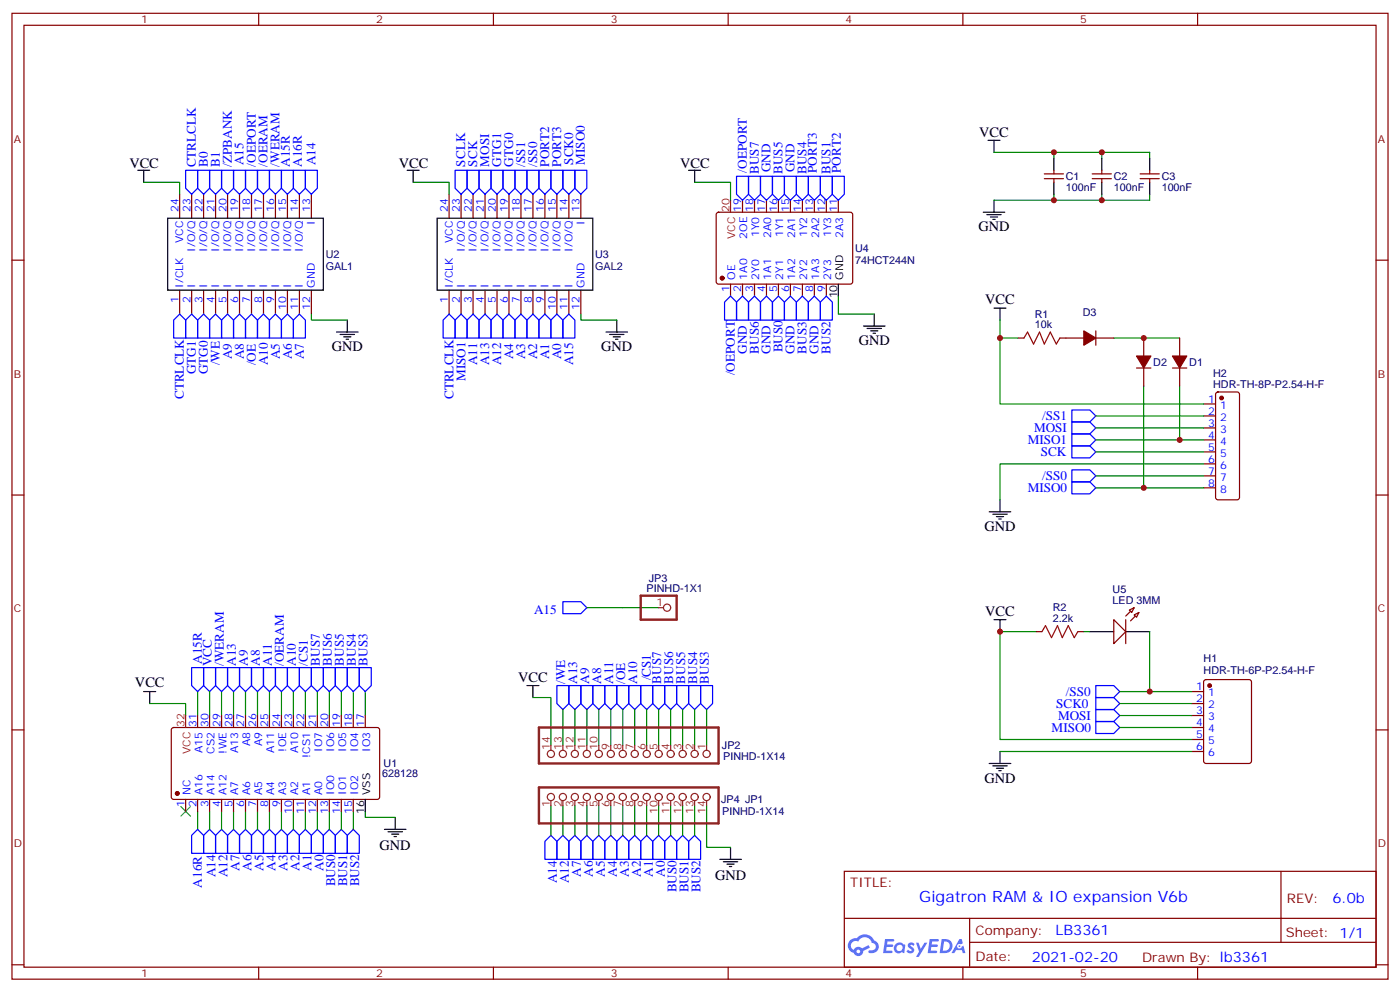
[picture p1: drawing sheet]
<svg xmlns="http://www.w3.org/2000/svg" width="412mm" height="292mm" viewBox="0 0 412 292" stroke-linecap="round" stroke-linejoin="round" font-family="sans-serif">
<g fill="none" stroke="#870000" stroke-width=".35">
<path d="M3.5 3.9h405.4v284.4h-405.4zM7.1 7.4h398.2v277.3h-398.2zM76.2 3.9v3.5M145.3 3.9v3.5M214.5 3.9v3.5M283.6 3.9v3.5M352.8 3.9v3.5M3.5 76.6h3.6M405.3 76.6h3.6M3.5 145.7h3.6M405.3 145.7h3.6M3.5 214.9h3.6"/>
<path d="M405.3 214.9h3.6M248.7 256.5h156.6v28.2h-156.6zM377.3 256.5v20.9M248.7 270.4h156.5M285.6 277.4h119.6M285.6 270.4v14.1M3.5 284h3.6M76.2 284.7v3.6M145.3 284.7v3.6M214.5 284.7v3.6M283.6 284.7v3.6M352.8 284.7v3.6"/>
<path d="M405.3 284h3.6"/>
</g>
<g fill="#5487ff">
<path d="M267.7 277.7a1.22 1.22 0 0 1 1.7 .2l-.4 .6a.47 .47 0 0 0-.3-.4 .47 .47 0 0 0-.5 .2l.1 .2a1.14 1.14 0 0 1 .8 1.8 1.14 1.14 0 0 1-1.9 0l-.2-.2 .5-.6 .7 .5a.29 .29 0 0 0 .3-.3 .29 .29 0 0 0-.2-.3 1.04 1.04 0 0 1-.6-1.7z"/>
<path d="M260.7 276.4h2.4l.3 .2-.2 .5-1.8 .1-.1 .8h1.5l.3 .4-.3 .4h-1.6l-.2 1.1h1.7l.2 .3-.2 .3-2.6 .1z"/>
<path d="M273.8 276.4h2.4l.3 .2-.1 .5-1.8 .1-.2 .8h1.6l.3 .4-.4 .4h-1.6l-.1 1.1h1.7l.2 .3-.2 .3-2.6 .1z"/>
<path d="M282.6 276.4h.7l.3 1.3-.6 .3a.69 .69 0 0 0-1 .3 .69 .69 0 0 0 .4 .9 .69 .69 0 0 0 .9-.6l.5-.2 .6 2.2h-.8l-.2-.9h-1.8l-.5 .9h-.8z"/>
<path d="M269.8 277.5h.8l.6 1.8 1.1-1.8h.9l-2.6 4.2h-.8l.9-1.5z"/>
<path d="M277.4 276.4l-.6 4.2h1.3a2.11 2.11 0 0 0 2.5-2.1 2.11 2.11 0 0 0-2.5-2.1zM278.1 277.2a1.39 1.39 0 0 1 1.7 1.4 1.39 1.39 0 0 1-1.8 1.3h-.3z"/>
<path d="M263.7 278.1a1.54 1.54 0 0 0-.1 2.1 1.54 1.54 0 0 0 2.2 .1l.6 .3 .3-2.3-.2-.3h-.4a1.49 1.49 0 0 0-2.4 .1zM264 279.1a.94 .94 0 0 1 1.8 0 .94 .94 0 0 1-1.8 0z"/>
<path d="M250.4 276.8a2.18 2.18 0 0 0 1.1 3.7 1.44 1.44 0 0 0 1.6 .9 1.44 1.44 0 0 0 1.2-1.4l2-1-.5-.8-1.9 1a1.47 1.47 0 0 0-2.4 .4 1.39 1.39 0 0 1-.7-1.9 1.39 1.39 0 0 1 2-.5 2.12 2.12 0 0 1 2.2-1.3 2.12 2.12 0 0 1 1.9 1.7 1.14 1.14 0 0 1 1.1 1.4 1.14 1.14 0 0 1-1.7 .7 .43 .43 0 0 0-.5 .4 .43 .43 0 0 0 .4 .5 1.98 1.98 0 0 0 2.5-1.2 1.98 1.98 0 0 0-1.2-2.6 3.1 3.1 0 0 0-5.3-.6l-.9 .1zM252.3 280.1a.55 .55 0 0 1 1.1 0 .55 .55 0 0 1-1.1 0z"/>
<circle cx="282.6" cy="278.5" r=".26"/>
</g>
<g fill="none" stroke="#008700" stroke-width=".35">
<path d="M42.3 53.7h10.6v3.5M121.7 53.7h10.6v3.5M204.6 53.7h10.6v5.2M292.8 44.8h45.9v1.8M310.4 44.8v1.8M310.4 57.2v1.7M324.6 44.8v1.8M324.6 57.2v1.7M338.7 57.2v1.7h-45.9M91.7 92.5v1.7h10.6M171.1 92.5v1.7h10.6M246.9 87.2v5.3h10.6"/>
<path d="M172.9 178.9h21.1M294.6 185.9v31.8h56.4M44.1 207.1h10.6v3.5M58.2 203.6v7M61.7 203.6v7M65.3 203.6v7M68.8 203.6v7M72.3 203.6v7M75.8 203.6v7M79.4 203.6v7M82.9 203.6v7M86.4 203.6v7"/>
<path d="M90 203.6v7M93.5 203.6v7M97 203.6v7M100.5 203.6v7M104.1 203.6v7M107.6 203.6v7M157 205.4h5.3v14.1M165.8 208.9v10.6M169.3 208.9v10.6M172.9 208.9v10.6M176.4 208.9v10.6M179.9 208.9v10.6"/>
<path d="M183.4 208.9v10.6M187 208.9v10.6M190.5 208.9v10.6M194 208.9v10.6M197.6 208.9v10.6M201.1 208.9v10.6M204.6 208.9v10.6M208.1 208.9v10.6M329.8 214.2h21.2M329.8 210.6h21.2M329.8 203.6h21.2M329.8 207.1h21.2"/>
<path d="M58.2 238.9v5.3M61.7 238.9v5.3M65.3 238.9v5.3M68.8 238.9v5.3M72.3 238.9v5.3M75.8 238.9v5.3M79.4 238.9v5.3M82.9 238.9v5.3M86.4 238.9v5.3M90 238.9v5.3M93.5 238.9v5.3M97 238.9v5.3"/>
<path d="M100.5 238.9v5.3M104.1 238.9v5.3M107.6 238.9v1.7h8.8M162.3 237.1v8.8M165.8 237.1v8.8M169.3 237.1v8.8M172.9 237.1v8.8M176.4 237.1v8.8M179.9 237.1v8.8M183.4 237.1v8.8M187 237.1v8.8M190.5 237.1v8.8"/>
<path d="M194 237.1v8.8M197.6 237.1v8.8M201.1 237.1v8.8M204.6 237.1v8.8M208.1 237.1v12.3h7.1M294.6 221.2h56.4"/>
</g>
<g fill="none" stroke="#00f" stroke-width=".35">
<path d="M54.7 50.1h3.5v5.3l-1.8 1.8-1.7-1.8zM58.2 50.1h3.5v5.3l-1.7 1.8-1.8-1.8zM61.7 50.1h3.6v5.3l-1.8 1.8-1.8-1.8zM65.3 50.1h3.5v5.3l-1.8 1.8-1.7-1.8zM68.8 50.1h3.5v5.3l-1.7 1.8-1.8-1.8zM72.3 50.1h3.5v5.3l-1.7 1.8-1.8-1.8zM75.8 50.1h3.6v5.3l-1.8 1.8-1.8-1.8zM79.4 50.1h3.5v5.3l-1.8 1.8-1.7-1.8zM82.9 50.1h3.5v5.3l-1.7 1.8-1.8-1.8zM86.4 50.1h3.6v5.3l-1.8 1.8-1.8-1.8zM90 50.1h3.5v5.3l-1.8 1.8-1.7-1.8zM134.1 50.1h3.5v5.3l-1.8 1.8-1.7-1.8z"/>
<path d="M137.6 50.1h3.5v5.3l-1.8 1.8-1.7-1.8zM141.1 50.1h3.5v5.3l-1.7 1.8-1.8-1.8zM144.6 50.1h3.6v5.3l-1.8 1.8-1.8-1.8zM148.2 50.1h3.5v5.3l-1.8 1.8-1.7-1.8zM151.7 50.1h3.5v5.3l-1.7 1.8-1.8-1.8zM155.2 50.1h3.5v5.3l-1.7 1.8-1.8-1.8zM158.7 50.1h3.6v5.3l-1.8 1.8-1.8-1.8zM162.3 50.1h3.5v5.3l-1.8 1.8-1.7-1.8zM165.8 50.1h3.5v5.3l-1.7 1.8-1.8-1.8zM169.3 50.1h3.6v5.3l-1.8 1.8-1.8-1.8zM217 51.9h3.5v5.3l-1.8 1.7-1.7-1.7zM220.5 51.9h3.5v5.3l-1.8 1.7-1.7-1.7z"/>
<path d="M224 51.9h3.5v5.3l-1.7 1.7-1.8-1.7zM227.5 51.9h3.6v5.3l-1.8 1.7-1.8-1.7zM231.1 51.9h3.5v5.3l-1.8 1.7-1.7-1.7zM234.6 51.9h3.5v5.3l-1.7 1.7-1.8-1.7zM238.1 51.9h3.6v5.3l-1.8 1.7-1.8-1.7zM241.7 51.9h3.5v5.3l-1.8 1.7-1.7-1.7zM245.2 51.9h3.5v5.3l-1.8 1.7-1.7-1.7zM52.9 92.5l1.8 1.7v5.3h-3.5v-5.3zM54.7 94.2l1.7-1.7 1.8 1.7v5.3h-3.5zM60 92.5l1.7 1.7v5.3h-3.5v-5.3zM63.5 92.5l1.8 1.7v5.3h-3.6v-5.3zM67 92.5l1.8 1.7v5.3h-3.5v-5.3z"/>
<path d="M70.6 92.5l1.7 1.7v5.3h-3.5v-5.3zM74.1 92.5l1.7 1.7v5.3h-3.5v-5.3zM77.6 92.5l1.8 1.7v5.3h-3.6v-5.3zM79.4 94.2l1.7-1.7 1.8 1.7v5.3h-3.5zM84.7 92.5l1.7 1.7v5.3h-3.5v-5.3zM86.4 94.2l1.8-1.7 1.8 1.7v5.3h-3.6zM132.3 92.5l1.8 1.7v5.3h-3.6v-5.3zM135.8 92.5l1.8 1.7v5.3h-3.5v-5.3zM139.3 92.5l1.8 1.7v5.3h-3.5v-5.3zM141.1 94.2l1.8-1.7 1.7 1.7v5.3h-3.5zM146.4 92.5l1.8 1.7v5.3h-3.6v-5.3zM149.9 92.5l1.8 1.7v5.3h-3.5v-5.3z"/>
<path d="M153.5 92.5l1.7 1.7v5.3h-3.5v-5.3zM157 92.5l1.7 1.7v5.3h-3.5v-5.3zM158.7 94.2l1.8-1.7 1.8 1.7v5.3h-3.6zM164 92.5l1.8 1.7v5.3h-3.5v-5.3zM167.6 92.5l1.7 1.7v5.3h-3.5v-5.3zM215.2 87.2l1.8 1.7v5.3h-3.6v-5.3zM218.7 87.2l1.8 1.7v5.3h-3.5v-5.3zM222.2 87.2l1.8 1.7v5.3h-3.5v-5.3zM225.8 87.2l1.7 1.7v5.3h-3.5v-5.3zM229.3 87.2l1.8 1.7v5.3h-3.6v-5.3zM232.8 87.2l1.8 1.7v5.3h-3.5v-5.3zM236.4 87.2l1.7 1.7v5.3h-3.5v-5.3z"/>
<path d="M239.9 87.2l1.8 1.7v5.3h-3.6v-5.3zM243.4 87.2l1.8 1.7v5.3h-3.5v-5.3zM315.7 127.7h5.3l1.8 1.8-1.8 1.8h-5.3zM315.7 138.3h5.3l1.8 1.8-1.8 1.8h-5.3zM315.7 120.7h5.3l1.8 1.7-1.8 1.8h-5.3zM315.7 131.3h5.3l1.8 1.7-1.8 1.8h-5.3zM315.7 124.2h5.3l1.8 1.8-1.8 1.7h-5.3zM315.7 141.9h5.3l1.8 1.7-1.8 1.8h-5.3zM165.8 177.1h5.3l1.8 1.8-1.8 1.8h-5.3zM56.4 196.5h3.6v5.3l-1.8 1.8-1.8-1.8zM60 196.5h3.5v5.3l-1.8 1.8-1.7-1.8zM63.5 196.5h3.5v5.3l-1.7 1.8-1.8-1.8z"/>
<path d="M67 196.5h3.6v5.3l-1.8 1.8-1.8-1.8zM70.6 196.5h3.5v5.3l-1.8 1.8-1.7-1.8zM74.1 196.5h3.5v5.3l-1.8 1.8-1.7-1.8zM77.6 196.5h3.5v5.3l-1.7 1.8-1.8-1.8zM81.1 196.5h3.6v5.3l-1.8 1.8-1.8-1.8zM84.7 196.5h3.5v5.3l-1.8 1.8-1.7-1.8zM88.2 196.5h3.5v5.3l-1.7 1.8-1.8-1.8zM91.7 196.5h3.5v5.3l-1.7 1.8-1.8-1.8zM95.2 196.5h3.6v5.3l-1.8 1.8-1.8-1.8zM98.8 196.5h3.5v5.3l-1.8 1.8-1.7-1.8zM102.3 196.5h3.5v5.3l-1.7 1.8-1.8-1.8zM105.8 196.5h3.6v5.3l-1.8 1.8-1.8-1.8z"/>
<path d="M164 201.8h3.6v5.3l-1.8 1.8-1.8-1.8zM167.6 201.8h3.5v5.3l-1.8 1.8-1.7-1.8zM171.1 201.8h3.5v5.3l-1.7 1.8-1.8-1.8zM174.6 201.8h3.6v5.3l-1.8 1.8-1.8-1.8zM178.2 201.8h3.5v5.3l-1.8 1.8-1.7-1.8zM181.7 201.8h3.5v5.3l-1.8 1.8-1.7-1.8zM185.2 201.8h3.5v5.3l-1.7 1.8-1.8-1.8zM188.7 201.8h3.6v5.3l-1.8 1.8-1.8-1.8zM192.3 201.8h3.5v5.3l-1.8 1.8-1.7-1.8zM195.8 201.8h3.5v5.3l-1.7 1.8-1.8-1.8zM199.3 201.8h3.5v5.3l-1.7 1.8-1.8-1.8zM202.8 201.8h3.6v5.3l-1.8 1.8-1.8-1.8z"/>
<path d="M206.4 201.8h3.5v5.3l-1.8 1.8-1.7-1.8zM322.8 212.4h5.3l1.7 1.8-1.7 1.7h-5.3zM322.8 208.9h5.3l1.7 1.7-1.7 1.8h-5.3zM322.8 205.4h5.3l1.7 1.7-1.7 1.8h-5.3zM322.8 201.8h5.3l1.7 1.8-1.7 1.8h-5.3zM58.2 244.2l1.8 1.7v5.3h-3.6v-5.3zM61.7 244.2l1.8 1.7v5.3h-3.5v-5.3zM65.3 244.2l1.7 1.7v5.3h-3.5v-5.3zM68.8 244.2l1.8 1.7v5.3h-3.6v-5.3zM72.3 244.2l1.8 1.7v5.3h-3.5v-5.3zM75.8 244.2l1.8 1.7v5.3h-3.5v-5.3zM79.4 244.2l1.7 1.7v5.3h-3.5v-5.3z"/>
<path d="M82.9 244.2l1.8 1.7v5.3h-3.6v-5.3zM86.4 244.2l1.8 1.7v5.3h-3.5v-5.3zM90 244.2l1.7 1.7v5.3h-3.5v-5.3zM93.5 244.2l1.7 1.7v5.3h-3.5v-5.3zM97 244.2l1.8 1.7v5.3h-3.6v-5.3zM100.5 244.2l1.8 1.7v5.3h-3.5v-5.3zM104.1 244.2l1.7 1.7v5.3h-3.5v-5.3zM162.3 245.9l1.7 1.8v5.3h-3.5v-5.3zM164 247.7l1.8-1.8 1.8 1.8v5.3h-3.6zM169.3 245.9l1.8 1.8v5.3h-3.5v-5.3zM171.1 247.7l1.8-1.8 1.7 1.8v5.3h-3.5zM176.4 245.9l1.8 1.8v5.3h-3.6v-5.3z"/>
<path d="M178.2 247.7l1.7-1.8 1.8 1.8v5.3h-3.5zM183.4 245.9l1.8 1.8v5.3h-3.5v-5.3zM185.2 247.7l1.8-1.8 1.7 1.8v5.3h-3.5zM190.5 245.9l1.8 1.8v5.3h-3.6v-5.3zM192.3 247.7l1.7-1.8 1.8 1.8v5.3h-3.5zM195.8 247.7l1.8-1.8 1.7 1.8v5.3h-3.5zM201.1 245.9l1.7 1.8v5.3h-3.5v-5.3zM202.8 247.7l1.8-1.8 1.8 1.8v5.3h-3.6z"/>
</g>
<path d="M188.7 175.4h10.6v7h-10.6zM158.7 214.2h53v10.6h-53zM158.7 231.8h53v10.6h-53z" fill="none" stroke="#8c2424" stroke-width=".71"/>
<g fill="none" stroke="#8c2424" stroke-width=".35">
<path d="M194 178.9h1.4M162.3 219.5v1.4M165.8 219.5v1.4M169.3 219.5v1.4M172.9 219.5v1.4M176.4 219.5v1.4M179.9 219.5v1.4M183.4 219.5v1.4M187 219.5v1.4M190.5 219.5v1.4M194 219.5v1.4M197.6 219.5v1.4"/>
<path d="M201.1 219.5v1.4M204.6 219.5v1.4M208.1 219.5v1.4M162.3 235.7v1.4M165.8 235.7v1.4M169.3 235.7v1.4M172.9 235.7v1.4M176.4 235.7v1.4M179.9 235.7v1.4M183.4 235.7v1.4M187 235.7v1.4M190.5 235.7v1.4"/>
<path d="M194 235.7v1.4M197.6 235.7v1.4M201.1 235.7v1.4M204.6 235.7v1.4M208.1 235.7v1.4"/>
<circle cx="196.5" cy="178.9" r="1.06"/>
<circle cx="162.3" cy="221.9" r="1.06"/>
<circle cx="162.3" cy="234.6" r="1.06"/>
<circle cx="165.8" cy="234.6" r="1.06"/>
<circle cx="165.8" cy="221.9" r="1.06"/>
<circle cx="169.3" cy="234.6" r="1.06"/>
<circle cx="169.3" cy="221.9" r="1.06"/>
<circle cx="172.9" cy="234.6" r="1.06"/>
<circle cx="172.9" cy="221.9" r="1.06"/>
<circle cx="176.4" cy="234.6" r="1.06"/>
<circle cx="176.4" cy="221.9" r="1.06"/>
<circle cx="179.9" cy="221.9" r="1.06"/>
<circle cx="179.9" cy="234.6" r="1.06"/>
<circle cx="183.4" cy="234.6" r="1.06"/>
<circle cx="183.4" cy="221.9" r="1.06"/>
<circle cx="187" cy="221.9" r="1.06"/>
<circle cx="187" cy="234.6" r="1.06"/>
<circle cx="190.5" cy="234.6" r="1.06"/>
<circle cx="190.5" cy="221.9" r="1.06"/>
<circle cx="194" cy="221.9" r="1.06"/>
<circle cx="194" cy="234.6" r="1.06"/>
<circle cx="197.6" cy="221.9" r="1.06"/>
<circle cx="197.6" cy="234.6" r="1.06"/>
<circle cx="201.1" cy="234.6" r="1.06"/>
<circle cx="201.1" cy="221.9" r="1.06"/>
<circle cx="204.6" cy="221.9" r="1.06"/>
<circle cx="204.6" cy="234.6" r="1.06"/>
<circle cx="208.1" cy="234.6" r="1.06"/>
<circle cx="208.1" cy="221.9" r="1.06"/>
</g>
<g fill="none" stroke="#000" stroke-width=".35">
<path d="M40.6 50.1h3.5M42.3 50.1v3.6M119.9 50.1h3.6M121.7 50.1v3.6M202.8 50.1h3.6M204.6 50.1v3.6M291 41.3h3.6M292.8 41.3v3.5M292.8 58.9v3.6M310.4 46.6v3.5M310.4 53.7v3.5M324.6 46.6v3.5"/>
<path d="M324.6 53.7v3.5M338.7 46.6v3.5M338.7 53.7v3.5M49.4 64.2h45.8v21.2h-45.8zM128.8 64.2h45.8v21.2h-45.8zM289.6 62.5h6.4M290.7 63.2h4.2M291.7 63.9h2.2M292.5 64.6h.7M99.1 97.8h6.4M100.2 98.5h4.2M101.2 99.2h2.2"/>
<path d="M102 99.9h.7M102.3 94.2v3.6M178.5 97.8h6.4M179.6 98.5h4.2M180.6 99.2h2.1M181.3 99.9h.7M181.7 94.2v3.6M246.9 83.6v3.6M254.4 96h6.3M255.4 96.7h4.2M256.5 97.4h2.1M257.2 98.1h.7"/>
<path d="M257.5 92.5v3.5M292.8 90.7h3.5M294.6 90.7v3.5M291.4 150.7h6.3M292.5 151.4h4.2M293.5 152.1h2.1M294.2 152.8h.7M294.6 147.1v3.6M321 185.9h7.1M331.6 185.9h7.1M42.3 203.6h3.6M44.1 203.6v3.5"/>
<path d="M155.2 201.8h3.5M157 201.8v3.6M107.6 235.3v3.6M291.4 224.8h6.3M292.5 225.5h4.2M293.5 226.2h2.1M294.2 226.9h.7M294.6 221.2v3.6M113.2 244.2h6.4M114.3 244.9h4.2M115.4 245.6h2.1M116.1 246.3h.7"/>
<path d="M116.4 240.6v3.6M212 253h6.4M213.1 253.7h4.2M214.1 254.4h2.2M214.8 255.1h.7M215.2 249.4v3.6"/>
</g>
<path d="M53.3 237.5l2.8 2.8M56.1 237.5l-2.8 2.8" fill="none" stroke="#3c3" stroke-width=".35"/>
<g fill="#870000" stroke="#870000" stroke-width=".35">
<circle cx="52.2" cy="233.6" r=".53"/>
<circle cx="356.3" cy="201.8" r=".53"/>
<circle cx="212.7" cy="81.9" r=".53"/>
</g>
<g fill="none" stroke="#870000" stroke-width=".35">
<path d="M52.9 57.2v7M56.4 57.2v7M60 57.2v7M63.5 57.2v7M67 57.2v7M70.6 57.2v7M74.1 57.2v7M77.6 57.2v7M81.1 57.2v7M84.7 57.2v7M88.2 57.2v7M91.7 57.2v7"/>
<path d="M132.3 57.2v7M135.8 57.2v7M139.3 57.2v7M142.9 57.2v7M146.4 57.2v7M149.9 57.2v7M153.5 57.2v7M157 57.2v7M160.5 57.2v7M164 57.2v7M167.6 57.2v7M171.1 57.2v7"/>
<path d="M218.7 58.9v3.6M222.2 58.9v3.6M225.8 58.9v3.6M229.3 58.9v3.6M232.8 58.9v3.6M236.4 58.9v3.6M239.9 58.9v3.6M243.4 58.9v3.6M246.9 58.9v3.6M307.6 52.6h5.7M307.6 51.2h5.7M310.4 50.1v1.1"/>
<path d="M310.4 52.6v1.1M321.7 52.6h5.7M321.7 51.2h5.7M324.6 50.1v1.1M324.6 52.6v1.1M335.8 52.6h5.7M335.8 51.2h5.7M338.7 50.1v1.1M338.7 52.6v1.1M211.2 62.7l.5-.2h39l.5 .7-.1 20-.6 .4h-39.1l-.4-.7v-19.7zM52.9 85.4v7.1M56.4 85.4v7.1"/>
<path d="M60 85.4v7.1M63.5 85.4v7.1M67 85.4v7.1M70.6 85.4v7.1M74.1 85.4v7.1M77.6 85.4v7.1M81.1 85.4v7.1M84.7 85.4v7.1M88.2 85.4v7.1M91.7 85.4v7.1M132.3 85.4v7.1M135.8 85.4v7.1"/>
<path d="M139.3 85.4v7.1M142.9 85.4v7.1M146.4 85.4v7.1M149.9 85.4v7.1M153.5 85.4v7.1M157 85.4v7.1M160.5 85.4v7.1M164 85.4v7.1M167.6 85.4v7.1M171.1 85.4v7.1M215.2 83.6v3.6M218.7 83.6v3.6"/>
<path d="M222.2 83.6v3.6M225.8 83.6v3.6M229.3 83.6v3.6M232.8 83.6v3.6M236.4 83.6v3.6M239.9 83.6v3.6M243.4 83.6v3.6M299.9 99.5h1.7M312.2 99.5h1.8M334.1 178.9l-2.5 2.5M305.2 185.9h1.7M317.5 185.9h1.8"/>
<path d="M328.1 182.4l3.5 3.5-3.5 3.6zM331.6 182.4v7.1M335.5 180.3l-2.5 2.5M50.7 214.4l.5-.2h60.2l.4 .7v20l-.7 .4h-60.2l-.5-.7v-19.7zM58.2 210.6v3.6M61.7 210.6v3.6M65.3 210.6v3.6M68.8 210.6v3.6M72.3 210.6v3.6M75.8 210.6v3.6M79.4 210.6v3.6M82.9 210.6v3.6"/>
<path d="M86.4 210.6v3.6M90 210.6v3.6M93.5 210.6v3.6M97 210.6v3.6M100.5 210.6v3.6M104.1 210.6v3.6M107.6 210.6v3.6M351 203.6h3.5M351 207.1h3.5M351 210.6h3.5M351 214.2h3.5M351 217.7h3.5"/>
<path d="M354.8 200.3l.4-.2h12.7l.7 .4 .1 23.5-.5 .7-13 .1-.6-.5-.1-23.5zM54.7 235.3v3.6M58.2 235.3v3.6M61.7 235.3v3.6M65.3 235.3v3.6M68.8 235.3v3.6M72.3 235.3v3.6M75.8 235.3v3.6M79.4 235.3v3.6M82.9 235.3v3.6M86.4 235.3v3.6M90 235.3v3.6"/>
<path d="M93.5 235.3v3.6M97 235.3v3.6M100.5 235.3v3.6M104.1 235.3v3.6M351 221.2h3.5"/>
</g>
<path d="M215.2 58.9v3.6M54.7 210.6v3.6" fill="none" stroke="#f00" stroke-width=".35"/>
<path d="M301.6 99.5l1.1-1.7 1.7 3.5 1.8-3.5 1.4 3.5 1.8-3.5 1.7 3.5 1.1-1.8M306.9 185.9l1.1-1.7 1.7 3.5 1.8-3.5 1.4 3.5 1.8-3.5 1.7 3.5 1.1-1.8" fill="none" stroke="#a10000" stroke-width=".35"/>
<g fill="#f0f0f0" stroke="#870000" stroke-width=".35">
<path d="M332.7 179.6l1.4-.7-.7 1.4z"/>
<path d="M334.1 181l1.4-.7-.7 1.4z"/>
</g>
<path d="M292.8 182.4h3.5M294.6 182.4v3.5" fill="none" stroke="#000" stroke-width=".35"/>
<g fill="none" stroke="#008700" stroke-width=".35">
<path d="M294.6 94.2v24.7h59.9M294.6 99.5h5.3M328.1 99.5h19.4M336.9 113.6v30M347.5 113.6v15.9M322.8 133h31.7M322.8 129.5h31.7M322.8 126h31.7M322.8 122.4h31.7M354.5 136.6h-59.9v10.5M322.8 143.6h31.7M322.8 140.1h31.7"/>
<path d="M294.6 185.9h10.6M319.3 185.9h1.7M338.7 185.9v17.7"/>
</g>
<g fill="none" stroke="#870000" stroke-width=".35">
<path d="M314 99.5h5.3M322.8 97.4v4.2M322.8 99.5h5.3M336.9 99.5v5.3M347.5 99.5v5.3M334.8 108.3h4.2M336.9 108.3v5.3M345.4 108.3h4.2M347.5 108.3v5.3M354.5 118.9h3.6M358.3 115.6l.5-.2h5.6l.5 .2 .2 .5v30.3l-.2 .5-.5 .2h-5.6l-.5-.2-.2-.5v-30.3zM354.5 122.4h3.6"/>
<path d="M354.5 126h3.6M354.5 129.5h3.6M354.5 133h3.6M354.5 136.6h3.6M354.5 140.1h3.6M354.5 143.6h3.6"/>
</g>
<g fill="#870000" stroke="#870000" stroke-width=".35">
<path d="M345.4 104.8h4.2l-2.1 3.5z"/>
<path d="M334.8 104.8h4.2l-2.1 3.5z"/>
<path d="M319.3 97.4l3.5 2.1-3.5 2.1z"/>
<circle cx="359.8" cy="117.2" r=".53"/>
</g>
<g fill="#c00">
<circle cx="324.6" cy="44.8" r=".88"/>
<circle cx="310.4" cy="44.8" r=".88"/>
<circle cx="310.4" cy="58.9" r=".88"/>
<circle cx="324.6" cy="58.9" r=".88"/>
<circle cx="338.7" cy="203.6" r=".88"/>
<circle cx="336.9" cy="143.6" r=".88"/>
<circle cx="347.5" cy="129.5" r=".88"/>
<circle cx="294.6" cy="185.9" r=".88"/>
<circle cx="294.6" cy="99.5" r=".88"/>
<circle cx="336.9" cy="99.5" r=".88"/>
</g>
<text font-size="4.6" fill="#00f" x="270.8" y="265.5">Gigatron RAM &amp; IO expansion V6b</text>
<g font-size="4.2">
<text x="288.5" y="40.2">VCC</text>
<text x="38.1" y="49.4">VCC</text>
<text x="117.5" y="49.4">VCC</text>
<text x="200.4" y="49.4">VCC</text>
<text x="288.2" y="68.1">GND</text>
<text x="290.2" y="89.5">VCC</text>
<text x="252.9" y="101.6">GND</text>
<text x="97.7" y="103.4">GND</text>
<text x="177.1" y="103.4">GND</text>
<text x="290" y="156.3">GND</text>
<text x="290.2" y="181.2">VCC</text>
<text x="39.8" y="202.3">VCC</text>
<text x="152.7" y="200.6">VCC</text>
<text x="290" y="230.4">GND</text>
<text x="111.8" y="250.3">GND</text>
<text x="210.6" y="259">GND</text>
</g>
<g font-size="4.2" fill="#00f">
<text x="392.5" y="265.8">6.0b</text>
<text x="310.9" y="275.3">LB3361</text>
<text x="304" y="283.1">2021-02-20</text>
</g>
<g font-size="3.9" fill="#00f">
<text x="57.7" y="49.3" transform="rotate(-90 57.7 49.3)">CTRLCLK</text>
<text x="61.2" y="49" transform="rotate(-90 61.2 49)">B0</text>
<text x="64.7" y="49" transform="rotate(-90 64.7 49)">B1</text>
<text x="68.3" y="49" transform="rotate(-90 68.3 49)">/ZPBANK</text>
<text x="71.8" y="48.6" transform="rotate(-90 71.8 48.6)">A15</text>
<text x="75.3" y="49" transform="rotate(-90 75.3 49)">/OEPORT</text>
<text x="78.8" y="49" transform="rotate(-90 78.8 49)">/OERAM</text>
<text x="82.4" y="49" transform="rotate(-90 82.4 49)">/WERAM</text>
<text x="85.4" y="49.2" transform="rotate(-90 85.4 49.2)">A15R</text>
<text x="88.9" y="49.2" transform="rotate(-90 88.9 49.2)">A16R</text>
<text x="92.9" y="48.6" transform="rotate(-90 92.9 48.6)">A14</text>
<text x="137.1" y="49" transform="rotate(-90 137.1 49)">SCLK</text>
<text x="140.6" y="49" transform="rotate(-90 140.6 49)">SCK</text>
<text x="144.1" y="49" transform="rotate(-90 144.1 49)">MOSI</text>
<text x="147.6" y="49" transform="rotate(-90 147.6 49)">GTG1</text>
<text x="151.2" y="49" transform="rotate(-90 151.2 49)">GTG0</text>
<text x="154.7" y="49" transform="rotate(-90 154.7 49)">/SS1</text>
<text x="158.2" y="49" transform="rotate(-90 158.2 49)">/SS0</text>
<text x="161.7" y="49" transform="rotate(-90 161.7 49)">PORT2</text>
<text x="165.3" y="49" transform="rotate(-90 165.3 49)">PORT3</text>
<text x="168.8" y="48.5" transform="rotate(-90 168.8 48.5)">SCK0</text>
<text x="172.3" y="48.5" transform="rotate(-90 172.3 48.5)">MISO0</text>
<text x="220" y="50.8" transform="rotate(-90 220 50.8)">/OEPORT</text>
<text x="223.5" y="51.2" transform="rotate(-90 223.5 51.2)">BUS7</text>
<text x="227" y="50.7" transform="rotate(-90 227 50.7)">GND</text>
<text x="230.5" y="51.2" transform="rotate(-90 230.5 51.2)">BUS5</text>
<text x="234.1" y="50.7" transform="rotate(-90 234.1 50.7)">GND</text>
<text x="237.6" y="51.2" transform="rotate(-90 237.6 51.2)">BUS4</text>
<text x="240.6" y="50.9" transform="rotate(-90 240.6 50.9)">PORT3</text>
<text x="244.7" y="51.2" transform="rotate(-90 244.7 51.2)">BUS1</text>
<text x="247.7" y="50.9" transform="rotate(-90 247.7 50.9)">PORT2</text>
<text x="64.8" y="107.5" transform="rotate(-90 64.8 107.5)">/WE</text>
<text x="68.3" y="105.8" transform="rotate(-90 68.3 105.8)">A9</text>
<text x="71.8" y="105.8" transform="rotate(-90 71.8 105.8)">A8</text>
<text x="75.3" y="107.5" transform="rotate(-90 75.3 107.5)">/OE</text>
<text x="78.9" y="107.5" transform="rotate(-90 78.9 107.5)">A10</text>
<text x="82.4" y="105.8" transform="rotate(-90 82.4 105.8)">A5</text>
<text x="85.9" y="105.8" transform="rotate(-90 85.9 105.8)">A6</text>
<text x="89.5" y="105.8" transform="rotate(-90 89.5 105.8)">A7</text>
<text x="140.6" y="107.5" transform="rotate(-90 140.6 107.5)">A11</text>
<text x="144.1" y="107.5" transform="rotate(-90 144.1 107.5)">A13</text>
<text x="147.7" y="107.5" transform="rotate(-90 147.7 107.5)">A12</text>
<text x="151.2" y="105.8" transform="rotate(-90 151.2 105.8)">A4</text>
<text x="154.7" y="105.8" transform="rotate(-90 154.7 105.8)">A3</text>
<text x="158.2" y="105.8" transform="rotate(-90 158.2 105.8)">A2</text>
<text x="161.8" y="105.8" transform="rotate(-90 161.8 105.8)">A1</text>
<text x="165.3" y="105.8" transform="rotate(-90 165.3 105.8)">A0</text>
<text x="168.8" y="107.5" transform="rotate(-90 168.8 107.5)">A15</text>
<text x="220" y="104.1" transform="rotate(-90 220 104.1)">GND</text>
<text x="223.5" y="104.1" transform="rotate(-90 223.5 104.1)">BUS6</text>
<text x="227" y="104.1" transform="rotate(-90 227 104.1)">GND</text>
<text x="230.5" y="103.7" transform="rotate(-90 230.5 103.7)">BUS0</text>
<text x="234.1" y="104.1" transform="rotate(-90 234.1 104.1)">GND</text>
<text x="237.6" y="104.1" transform="rotate(-90 237.6 104.1)">BUS3</text>
<text x="241.1" y="104.1" transform="rotate(-90 241.1 104.1)">GND</text>
<text x="244.7" y="104.1" transform="rotate(-90 244.7 104.1)">BUS2</text>
<text x="57.7" y="110.2" transform="rotate(-90 57.7 110.2)">GTG1</text>
<text x="61.2" y="110.2" transform="rotate(-90 61.2 110.2)">GTG0</text>
<text x="137.1" y="112.2" transform="rotate(-90 137.1 112.2)">MISO1</text>
<text x="216.5" y="110.5" transform="rotate(-90 216.5 110.5)">/OEPORT</text>
<text x="54.2" y="117.5" transform="rotate(-90 54.2 117.5)">CTRLCLK</text>
<text x="133.6" y="117.5" transform="rotate(-90 133.6 117.5)">CTRLCLK</text>
<text x="307" y="123.7">/SS1</text>
<text x="302.7" y="130.8">MISO1</text>
<text x="304.6" y="127.2">MOSI</text>
<text x="306.6" y="134.3">SCK</text>
<text x="307" y="141.4">/SS0</text>
<text x="302.7" y="144.9">MISO0</text>
<text x="157.3" y="180.7">A15</text>
<text x="59.4" y="195.4" transform="rotate(-90 59.4 195.4)">A15R</text>
<text x="62.4" y="196.1" transform="rotate(-90 62.4 196.1)">VCC</text>
<text x="66" y="196" transform="rotate(-90 66 196)">/WERAM</text>
<text x="69.5" y="196" transform="rotate(-90 69.5 196)">A13</text>
<text x="73" y="196" transform="rotate(-90 73 196)">A9</text>
<text x="76.6" y="196" transform="rotate(-90 76.6 196)">A8</text>
<text x="80.1" y="196" transform="rotate(-90 80.1 196)">A11</text>
<text x="83.6" y="196" transform="rotate(-90 83.6 196)">/OERAM</text>
<text x="87.1" y="196" transform="rotate(-90 87.1 196)">A10</text>
<text x="90.7" y="196" transform="rotate(-90 90.7 196)">/CS1</text>
<text x="94.2" y="196" transform="rotate(-90 94.2 196)">BUS7</text>
<text x="97.7" y="196" transform="rotate(-90 97.7 196)">BUS6</text>
<text x="101.2" y="196" transform="rotate(-90 101.2 196)">BUS5</text>
<text x="104.8" y="196" transform="rotate(-90 104.8 196)">BUS4</text>
<text x="108.3" y="196" transform="rotate(-90 108.3 196)">BUS3</text>
<text x="166.5" y="201.3" transform="rotate(-90 166.5 201.3)">/WE</text>
<text x="170" y="201.3" transform="rotate(-90 170 201.3)">A13</text>
<text x="173.6" y="201.3" transform="rotate(-90 173.6 201.3)">A9</text>
<text x="177.1" y="201.3" transform="rotate(-90 177.1 201.3)">A8</text>
<text x="180.6" y="201.3" transform="rotate(-90 180.6 201.3)">A11</text>
<text x="184.1" y="201.3" transform="rotate(-90 184.1 201.3)">/OE</text>
<text x="187.7" y="201.3" transform="rotate(-90 187.7 201.3)">A10</text>
<text x="191.7" y="200.3" transform="rotate(-90 191.7 200.3)">/CS1</text>
<text x="194.7" y="201.3" transform="rotate(-90 194.7 201.3)">BUS7</text>
<text x="198.3" y="201.3" transform="rotate(-90 198.3 201.3)">BUS6</text>
<text x="201.8" y="201.3" transform="rotate(-90 201.8 201.3)">BUS5</text>
<text x="205.3" y="201.3" transform="rotate(-90 205.3 201.3)">BUS4</text>
<text x="208.8" y="201.3" transform="rotate(-90 208.8 201.3)">BUS3</text>
<text x="311.1" y="208.4">SCK0</text>
<text x="313.9" y="204.8">/SS0</text>
<text x="309.8" y="215.5">MISO0</text>
<text x="311.7" y="211.9">MOSI</text>
<text x="70.6" y="256.3" transform="rotate(-90 70.6 256.3)">A7</text>
<text x="74.1" y="256.3" transform="rotate(-90 74.1 256.3)">A6</text>
<text x="77.6" y="256.3" transform="rotate(-90 77.6 256.3)">A5</text>
<text x="81.1" y="256.3" transform="rotate(-90 81.1 256.3)">A4</text>
<text x="84.7" y="256.3" transform="rotate(-90 84.7 256.3)">A3</text>
<text x="88.2" y="256.3" transform="rotate(-90 88.2 256.3)">A2</text>
<text x="91.7" y="256.3" transform="rotate(-90 91.7 256.3)">A1</text>
<text x="95.2" y="256.3" transform="rotate(-90 95.2 256.3)">A0</text>
<text x="59.4" y="261.3" transform="rotate(-90 59.4 261.3)">A16R</text>
<text x="63.5" y="258.2" transform="rotate(-90 63.5 258.2)">A14</text>
<text x="67" y="258.2" transform="rotate(-90 67 258.2)">A12</text>
<text x="98.8" y="260.9" transform="rotate(-90 98.8 260.9)">BUS0</text>
<text x="102.3" y="260.9" transform="rotate(-90 102.3 260.9)">BUS1</text>
<text x="105.8" y="260.9" transform="rotate(-90 105.8 260.9)">BUS2</text>
<text x="164" y="260" transform="rotate(-90 164 260)">A14</text>
<text x="167.6" y="260" transform="rotate(-90 167.6 260)">A12</text>
<text x="171.1" y="258.1" transform="rotate(-90 171.1 258.1)">A7</text>
<text x="174.6" y="258.1" transform="rotate(-90 174.6 258.1)">A6</text>
<text x="178.2" y="258.1" transform="rotate(-90 178.2 258.1)">A5</text>
<text x="181.7" y="258.1" transform="rotate(-90 181.7 258.1)">A4</text>
<text x="185.2" y="258.1" transform="rotate(-90 185.2 258.1)">A3</text>
<text x="188.7" y="258.1" transform="rotate(-90 188.7 258.1)">A2</text>
<text x="192.3" y="258.1" transform="rotate(-90 192.3 258.1)">A1</text>
<text x="195.8" y="258.1" transform="rotate(-90 195.8 258.1)">A0</text>
<text x="199.3" y="262.7" transform="rotate(-90 199.3 262.7)">BUS0</text>
<text x="202.8" y="262.7" transform="rotate(-90 202.8 262.7)">BUS1</text>
<text x="206.4" y="262.7" transform="rotate(-90 206.4 262.7)">BUS2</text>
</g>
<g font-size="3.9" fill="#800">
<text x="250.5" y="261.1">TITLE:</text>
<text x="379.1" y="265.8">REV:</text>
<text x="287.4" y="275.3">Company:</text>
<text x="378.7" y="275.9">Sheet: 1/1</text>
<text x="287.4" y="283">Date:</text>
<text x="336.4" y="283.1">Drawn By: lb3361</text>
</g>
<g font-size="3.2" fill="#800">
<text x="41.6" y="6.9">1</text>
<text x="110.8" y="6.9">2</text>
<text x="179.9" y="6.9">3</text>
<text x="249.1" y="6.9">4</text>
<text x="318.2" y="6.9">5</text>
<text x="4.1" y="42">A</text>
<text x="405.9" y="42">A</text>
<text x="4.1" y="111.2">B</text>
<text x="405.9" y="111.2">B</text>
<text x="4.1" y="180.3">C</text>
<text x="405.9" y="180.3">C</text>
<text x="4.1" y="249.4">D</text>
<text x="405.9" y="249.4">D</text>
<text x="41.6" y="287.7">1</text>
<text x="110.8" y="287.7">2</text>
<text x="179.9" y="287.7">3</text>
<text x="249.1" y="287.7">4</text>
<text x="318.2" y="287.7">5</text>
</g>
<g font-size="3.2" fill="#000080">
<text x="314" y="53.1">C1</text>
<text x="328.1" y="53.1">C2</text>
<text x="342.2" y="53.1">C3</text>
<text x="314" y="56.3">100nF</text>
<text x="328.1" y="56.3">100nF</text>
<text x="342.2" y="56.3">100nF</text>
<text x="96" y="76.1">U2</text>
<text x="175.3" y="76.1">U3</text>
<text x="251.9" y="77.6">74HCT244N</text>
<text x="251.9" y="74.3">U4</text>
<text x="96" y="79.4">GAL1</text>
<text x="175.3" y="79.4">GAL2</text>
<text x="304.8" y="93.5">R1</text>
<text x="318.9" y="93.2">D3</text>
<text x="304.8" y="96.7">10k</text>
<text x="339.7" y="107.7">D2</text>
<text x="350.3" y="107.7">D1</text>
<text x="357.4" y="111">H2</text>
<text x="357.4" y="114.2">HDR-TH-8P-P2.54-H-F</text>
<text x="191.1" y="171.2">JP3</text>
<text x="190.5" y="174.3">PINHD-1X1</text>
<text x="310.1" y="179.9">R2</text>
<text x="327.7" y="177.8">LED 3MM</text>
<text x="327.7" y="174.6">U5</text>
<text x="310.1" y="183.1">2.2k</text>
<text x="354.5" y="194.8">H1</text>
<text x="354.5" y="198.3">HDR-TH-6P-P2.54-H-F</text>
<text x="212.7" y="220.6">JP2</text>
<text x="113" y="225.9">U1</text>
<text x="213" y="223.8">PINHD-1X14</text>
<text x="112.5" y="228.9">628128</text>
<text x="212.4" y="236.4">JP4 JP1</text>
<text x="212.7" y="240">PINHD-1X14</text>
</g>
<g font-size="3.2" fill="#00f">
<text x="52.6" y="62.5" transform="rotate(-90 52.6 62.5)">24</text>
<text x="56.1" y="62.5" transform="rotate(-90 56.1 62.5)">23</text>
<text x="59.6" y="62.5" transform="rotate(-90 59.6 62.5)">22</text>
<text x="63.1" y="62.5" transform="rotate(-90 63.1 62.5)">21</text>
<text x="66.7" y="62.5" transform="rotate(-90 66.7 62.5)">20</text>
<text x="70.2" y="62.5" transform="rotate(-90 70.2 62.5)">19</text>
<text x="73.7" y="62.5" transform="rotate(-90 73.7 62.5)">18</text>
<text x="77.3" y="62.5" transform="rotate(-90 77.3 62.5)">17</text>
<text x="80.8" y="62.5" transform="rotate(-90 80.8 62.5)">16</text>
<text x="84.3" y="62.5" transform="rotate(-90 84.3 62.5)">15</text>
<text x="87.8" y="62.5" transform="rotate(-90 87.8 62.5)">14</text>
<text x="91.4" y="62.5" transform="rotate(-90 91.4 62.5)">13</text>
<text x="131.9" y="62.5" transform="rotate(-90 131.9 62.5)">24</text>
<text x="135.5" y="62.5" transform="rotate(-90 135.5 62.5)">23</text>
<text x="139" y="62.5" transform="rotate(-90 139 62.5)">22</text>
<text x="142.5" y="62.5" transform="rotate(-90 142.5 62.5)">21</text>
<text x="146" y="62.5" transform="rotate(-90 146 62.5)">20</text>
<text x="149.6" y="62.5" transform="rotate(-90 149.6 62.5)">19</text>
<text x="153.1" y="62.5" transform="rotate(-90 153.1 62.5)">18</text>
<text x="156.6" y="62.5" transform="rotate(-90 156.6 62.5)">17</text>
<text x="160.2" y="62.5" transform="rotate(-90 160.2 62.5)">16</text>
<text x="163.7" y="62.5" transform="rotate(-90 163.7 62.5)">15</text>
<text x="167.2" y="62.5" transform="rotate(-90 167.2 62.5)">14</text>
<text x="170.7" y="62.5" transform="rotate(-90 170.7 62.5)">13</text>
<text x="218.4" y="62.3" transform="rotate(-90 218.4 62.3)">19</text>
<text x="221.9" y="62.3" transform="rotate(-90 221.9 62.3)">18</text>
<text x="225.4" y="62.3" transform="rotate(-90 225.4 62.3)">17</text>
<text x="229" y="62.3" transform="rotate(-90 229 62.3)">16</text>
<text x="232.5" y="62.3" transform="rotate(-90 232.5 62.3)">15</text>
<text x="236" y="62.3" transform="rotate(-90 236 62.3)">14</text>
<text x="239.5" y="62.3" transform="rotate(-90 239.5 62.3)">13</text>
<text x="243.1" y="62.3" transform="rotate(-90 243.1 62.3)">12</text>
<text x="246.6" y="62.3" transform="rotate(-90 246.6 62.3)">11</text>
<text x="54" y="71.5" transform="rotate(-90 54 71.5)">VCC</text>
<text x="92.8" y="66.3" transform="rotate(-90 92.8 66.3)">I</text>
<text x="133.3" y="71.5" transform="rotate(-90 133.3 71.5)">VCC</text>
<text x="172.2" y="66.3" transform="rotate(-90 172.2 66.3)">I</text>
<text x="220.1" y="70.3" transform="rotate(-90 220.1 70.3)">2OE</text>
<text x="223.7" y="69.8" transform="rotate(-90 223.7 69.8)">1Y0</text>
<text x="227.2" y="70" transform="rotate(-90 227.2 70)">2A0</text>
<text x="230.7" y="69.8" transform="rotate(-90 230.7 69.8)">1Y1</text>
<text x="234.2" y="70" transform="rotate(-90 234.2 70)">2A1</text>
<text x="237.8" y="69.8" transform="rotate(-90 237.8 69.8)">1Y2</text>
<text x="241.3" y="70" transform="rotate(-90 241.3 70)">2A2</text>
<text x="244.8" y="69.8" transform="rotate(-90 244.8 69.8)">1Y3</text>
<text x="248.4" y="70" transform="rotate(-90 248.4 70)">2A3</text>
<text x="57.5" y="74.2" transform="rotate(-90 57.5 74.2)">I/O/Q</text>
<text x="61" y="74.2" transform="rotate(-90 61 74.2)">I/O/Q</text>
<text x="64.6" y="74.2" transform="rotate(-90 64.6 74.2)">I/O/Q</text>
<text x="68.1" y="74.2" transform="rotate(-90 68.1 74.2)">I/O/Q</text>
<text x="71.6" y="74.2" transform="rotate(-90 71.6 74.2)">I/O/Q</text>
<text x="75.1" y="74.2" transform="rotate(-90 75.1 74.2)">I/O/Q</text>
<text x="78.7" y="74.2" transform="rotate(-90 78.7 74.2)">I/O/Q</text>
<text x="82.2" y="74.2" transform="rotate(-90 82.2 74.2)">I/O/Q</text>
<text x="85.7" y="74.2" transform="rotate(-90 85.7 74.2)">I/O/Q</text>
<text x="89.3" y="74.2" transform="rotate(-90 89.3 74.2)">I/O/Q</text>
<text x="136.9" y="74.2" transform="rotate(-90 136.9 74.2)">I/O/Q</text>
<text x="140.4" y="74.2" transform="rotate(-90 140.4 74.2)">I/O/Q</text>
<text x="143.9" y="74.2" transform="rotate(-90 143.9 74.2)">I/O/Q</text>
<text x="147.5" y="74.2" transform="rotate(-90 147.5 74.2)">I/O/Q</text>
<text x="151" y="74.2" transform="rotate(-90 151 74.2)">I/O/Q</text>
<text x="154.5" y="74.2" transform="rotate(-90 154.5 74.2)">I/O/Q</text>
<text x="158" y="74.2" transform="rotate(-90 158 74.2)">I/O/Q</text>
<text x="161.6" y="74.2" transform="rotate(-90 161.6 74.2)">I/O/Q</text>
<text x="165.1" y="74.2" transform="rotate(-90 165.1 74.2)">I/O/Q</text>
<text x="168.6" y="74.2" transform="rotate(-90 168.6 74.2)">I/O/Q</text>
<text x="216.6" y="82.3" transform="rotate(-90 216.6 82.3)">OE</text>
<text x="220.1" y="82.3" transform="rotate(-90 220.1 82.3)">1A0</text>
<text x="223.7" y="82.3" transform="rotate(-90 223.7 82.3)">2Y0</text>
<text x="227.2" y="82.3" transform="rotate(-90 227.2 82.3)">1A1</text>
<text x="230.7" y="82.3" transform="rotate(-90 230.7 82.3)">2Y1</text>
<text x="234.2" y="82.3" transform="rotate(-90 234.2 82.3)">1A2</text>
<text x="237.8" y="82.3" transform="rotate(-90 237.8 82.3)">2Y2</text>
<text x="241.3" y="82.3" transform="rotate(-90 241.3 82.3)">1A3</text>
<text x="244.8" y="82.3" transform="rotate(-90 244.8 82.3)">2Y3</text>
<text x="52.6" y="89.2" transform="rotate(-90 52.6 89.2)">1</text>
<text x="54" y="84.7" transform="rotate(-90 54 84.7)">I/CLK</text>
<text x="56.1" y="89.2" transform="rotate(-90 56.1 89.2)">2</text>
<text x="57.5" y="84.7" transform="rotate(-90 57.5 84.7)">I</text>
<text x="59.6" y="89.2" transform="rotate(-90 59.6 89.2)">3</text>
<text x="61" y="84.7" transform="rotate(-90 61 84.7)">I</text>
<text x="63.1" y="89.2" transform="rotate(-90 63.1 89.2)">4</text>
<text x="64.6" y="84.7" transform="rotate(-90 64.6 84.7)">I</text>
<text x="66.7" y="89.2" transform="rotate(-90 66.7 89.2)">5</text>
<text x="68.1" y="84.7" transform="rotate(-90 68.1 84.7)">I</text>
<text x="70.2" y="89.2" transform="rotate(-90 70.2 89.2)">6</text>
<text x="71.6" y="84.7" transform="rotate(-90 71.6 84.7)">I</text>
<text x="73.7" y="89.2" transform="rotate(-90 73.7 89.2)">7</text>
<text x="75.1" y="84.7" transform="rotate(-90 75.1 84.7)">I</text>
<text x="77.3" y="89.2" transform="rotate(-90 77.3 89.2)">8</text>
<text x="78.7" y="84.7" transform="rotate(-90 78.7 84.7)">I</text>
<text x="80.8" y="89.2" transform="rotate(-90 80.8 89.2)">9</text>
<text x="82.2" y="84.7" transform="rotate(-90 82.2 84.7)">I</text>
<text x="85.7" y="84.7" transform="rotate(-90 85.7 84.7)">I</text>
<text x="89.3" y="84.7" transform="rotate(-90 89.3 84.7)">I</text>
<text x="92.8" y="84.7" transform="rotate(-90 92.8 84.7)">GND</text>
<text x="131.9" y="89.2" transform="rotate(-90 131.9 89.2)">1</text>
<text x="133.3" y="84.7" transform="rotate(-90 133.3 84.7)">I/CLK</text>
<text x="135.5" y="89.2" transform="rotate(-90 135.5 89.2)">2</text>
<text x="136.9" y="84.7" transform="rotate(-90 136.9 84.7)">I</text>
<text x="139" y="89.2" transform="rotate(-90 139 89.2)">3</text>
<text x="140.4" y="84.7" transform="rotate(-90 140.4 84.7)">I</text>
<text x="142.5" y="89.2" transform="rotate(-90 142.5 89.2)">4</text>
<text x="143.9" y="84.7" transform="rotate(-90 143.9 84.7)">I</text>
<text x="146" y="89.2" transform="rotate(-90 146 89.2)">5</text>
<text x="147.5" y="84.7" transform="rotate(-90 147.5 84.7)">I</text>
<text x="149.6" y="89.2" transform="rotate(-90 149.6 89.2)">6</text>
<text x="151" y="84.7" transform="rotate(-90 151 84.7)">I</text>
<text x="153.1" y="89.2" transform="rotate(-90 153.1 89.2)">7</text>
<text x="154.5" y="84.7" transform="rotate(-90 154.5 84.7)">I</text>
<text x="156.6" y="89.2" transform="rotate(-90 156.6 89.2)">8</text>
<text x="158" y="84.7" transform="rotate(-90 158 84.7)">I</text>
<text x="160.2" y="89.2" transform="rotate(-90 160.2 89.2)">9</text>
<text x="161.6" y="84.7" transform="rotate(-90 161.6 84.7)">I</text>
<text x="165.1" y="84.7" transform="rotate(-90 165.1 84.7)">I</text>
<text x="168.6" y="84.7" transform="rotate(-90 168.6 84.7)">I</text>
<text x="172.2" y="84.7" transform="rotate(-90 172.2 84.7)">GND</text>
<text x="214.8" y="85.8" transform="rotate(-90 214.8 85.8)">1</text>
<text x="218.4" y="85.8" transform="rotate(-90 218.4 85.8)">2</text>
<text x="221.9" y="85.8" transform="rotate(-90 221.9 85.8)">3</text>
<text x="225.4" y="85.8" transform="rotate(-90 225.4 85.8)">4</text>
<text x="229" y="85.8" transform="rotate(-90 229 85.8)">5</text>
<text x="232.5" y="85.8" transform="rotate(-90 232.5 85.8)">6</text>
<text x="236" y="85.8" transform="rotate(-90 236 85.8)">7</text>
<text x="239.5" y="85.8" transform="rotate(-90 239.5 85.8)">8</text>
<text x="243.1" y="85.8" transform="rotate(-90 243.1 85.8)">9</text>
<text x="84.3" y="91.2" transform="rotate(-90 84.3 91.2)">10</text>
<text x="87.8" y="91.2" transform="rotate(-90 87.8 91.2)">11</text>
<text x="91.4" y="91.2" transform="rotate(-90 91.4 91.2)">12</text>
<text x="163.7" y="91.2" transform="rotate(-90 163.7 91.2)">10</text>
<text x="167.2" y="91.2" transform="rotate(-90 167.2 91.2)">11</text>
<text x="170.7" y="91.2" transform="rotate(-90 170.7 91.2)">12</text>
<text x="355.9" y="118.6">1</text>
<text x="355.9" y="122.1">2</text>
<text x="355.9" y="125.6">3</text>
<text x="359.4" y="120.3">1</text>
<text x="359.4" y="123.9">2</text>
<text x="355.9" y="129.2">4</text>
<text x="359.4" y="127.4">3</text>
<text x="359.4" y="130.9">4</text>
<text x="355.9" y="132.7">5</text>
<text x="355.9" y="136.2">6</text>
<text x="359.4" y="134.4">5</text>
<text x="359.4" y="138">6</text>
<text x="355.9" y="139.7">7</text>
<text x="355.9" y="143.3">8</text>
<text x="359.4" y="141.5">7</text>
<text x="359.4" y="145">8</text>
<text x="352.3" y="203.2">1</text>
<text x="352.3" y="206.8">2</text>
<text x="355.8" y="205">1</text>
<text x="355.8" y="208.5">2</text>
<text x="57.9" y="214" transform="rotate(-90 57.9 214)">31</text>
<text x="61.4" y="214" transform="rotate(-90 61.4 214)">30</text>
<text x="64.9" y="214" transform="rotate(-90 64.9 214)">29</text>
<text x="68.4" y="214" transform="rotate(-90 68.4 214)">28</text>
<text x="72" y="214" transform="rotate(-90 72 214)">27</text>
<text x="75.5" y="214" transform="rotate(-90 75.5 214)">26</text>
<text x="79" y="214" transform="rotate(-90 79 214)">25</text>
<text x="82.5" y="214" transform="rotate(-90 82.5 214)">24</text>
<text x="86.1" y="214" transform="rotate(-90 86.1 214)">23</text>
<text x="89.6" y="214" transform="rotate(-90 89.6 214)">22</text>
<text x="93.1" y="214" transform="rotate(-90 93.1 214)">21</text>
<text x="96.7" y="214" transform="rotate(-90 96.7 214)">20</text>
<text x="100.2" y="214" transform="rotate(-90 100.2 214)">19</text>
<text x="103.7" y="214" transform="rotate(-90 103.7 214)">18</text>
<text x="107.2" y="214" transform="rotate(-90 107.2 214)">17</text>
<text x="352.3" y="210.3">3</text>
<text x="352.3" y="213.8">4</text>
<text x="355.8" y="212.1">3</text>
<text x="355.8" y="215.6">4</text>
<text x="59.6" y="221.7" transform="rotate(-90 59.6 221.7)">A15</text>
<text x="63.1" y="221.9" transform="rotate(-90 63.1 221.9)">CS2</text>
<text x="66.7" y="221.9" transform="rotate(-90 66.7 221.9)">!WE</text>
<text x="70.2" y="221.7" transform="rotate(-90 70.2 221.7)">A13</text>
<text x="73.7" y="219.7" transform="rotate(-90 73.7 219.7)">A8</text>
<text x="77.3" y="219.7" transform="rotate(-90 77.3 219.7)">A9</text>
<text x="80.8" y="221.7" transform="rotate(-90 80.8 221.7)">A11</text>
<text x="84.3" y="221.2" transform="rotate(-90 84.3 221.2)">!OE</text>
<text x="87.8" y="221.7" transform="rotate(-90 87.8 221.7)">A10</text>
<text x="94.9" y="221.3" transform="rotate(-90 94.9 221.3)">IO7</text>
<text x="98.4" y="221.3" transform="rotate(-90 98.4 221.3)">IO6</text>
<text x="102" y="221.3" transform="rotate(-90 102 221.3)">IO5</text>
<text x="105.5" y="221.3" transform="rotate(-90 105.5 221.3)">IO4</text>
<text x="109" y="221.3" transform="rotate(-90 109 221.3)">IO3</text>
<text x="352.3" y="217.3">5</text>
<text x="352.3" y="220.9">6</text>
<text x="355.8" y="219.1">5</text>
<text x="91.4" y="223.1" transform="rotate(-90 91.4 223.1)">!CS1</text>
<text x="355.8" y="222.6">6</text>
<text x="54.3" y="237.5" transform="rotate(-90 54.3 237.5)">1</text>
<text x="56.1" y="234" transform="rotate(-90 56.1 234)">NC</text>
<text x="57.9" y="237.5" transform="rotate(-90 57.9 237.5)">2</text>
<text x="59.6" y="234" transform="rotate(-90 59.6 234)">A16</text>
<text x="61.4" y="237.5" transform="rotate(-90 61.4 237.5)">3</text>
<text x="63.1" y="234" transform="rotate(-90 63.1 234)">A14</text>
<text x="64.9" y="237.5" transform="rotate(-90 64.9 237.5)">4</text>
<text x="66.7" y="234" transform="rotate(-90 66.7 234)">A12</text>
<text x="68.4" y="237.5" transform="rotate(-90 68.4 237.5)">5</text>
<text x="70.2" y="234" transform="rotate(-90 70.2 234)">A7</text>
<text x="72" y="237.5" transform="rotate(-90 72 237.5)">6</text>
<text x="73.7" y="234" transform="rotate(-90 73.7 234)">A6</text>
<text x="75.5" y="237.5" transform="rotate(-90 75.5 237.5)">7</text>
<text x="77.3" y="234" transform="rotate(-90 77.3 234)">A5</text>
<text x="79" y="237.5" transform="rotate(-90 79 237.5)">8</text>
<text x="80.8" y="234" transform="rotate(-90 80.8 234)">A4</text>
<text x="82.5" y="237.5" transform="rotate(-90 82.5 237.5)">9</text>
<text x="84.3" y="234" transform="rotate(-90 84.3 234)">A3</text>
<text x="86.1" y="239.5" transform="rotate(-90 86.1 239.5)">10</text>
<text x="87.8" y="234" transform="rotate(-90 87.8 234)">A2</text>
<text x="89.6" y="239.5" transform="rotate(-90 89.6 239.5)">11</text>
<text x="91.4" y="234" transform="rotate(-90 91.4 234)">A1</text>
<text x="93.1" y="239.5" transform="rotate(-90 93.1 239.5)">12</text>
<text x="94.9" y="234" transform="rotate(-90 94.9 234)">A0</text>
<text x="96.7" y="239.5" transform="rotate(-90 96.7 239.5)">13</text>
<text x="98.4" y="234" transform="rotate(-90 98.4 234)">IO0</text>
<text x="100.2" y="239.5" transform="rotate(-90 100.2 239.5)">14</text>
<text x="102" y="234" transform="rotate(-90 102 234)">IO1</text>
<text x="103.7" y="239.5" transform="rotate(-90 103.7 239.5)">15</text>
<text x="105.5" y="234" transform="rotate(-90 105.5 234)">IO2</text>
</g>
<g font-size="3.2" fill="#f00">
<text x="214.8" y="62.3" transform="rotate(-90 214.8 62.3)">20</text>
<text x="216.6" y="70.4" transform="rotate(-90 216.6 70.4)">VCC</text>
<text x="54.3" y="214" transform="rotate(-90 54.3 214)">32</text>
<text x="56.1" y="222.1" transform="rotate(-90 56.1 222.1)">VCC</text>
</g>
<g font-size="3.2">
<text x="248.4" y="82.3" transform="rotate(-90 248.4 82.3)">GND</text>
<text x="246.6" y="87.9" transform="rotate(-90 246.6 87.9)">10</text>
<text x="107.2" y="239.5" transform="rotate(-90 107.2 239.5)">16</text>
<text x="109" y="234" transform="rotate(-90 109 234)">VSS</text>
</g>
<g font-size="3.2" fill="#8d2323">
<text x="193.4" y="178.5">1</text>
<text x="161.9" y="220.9" transform="rotate(-90 161.9 220.9)">14</text>
<text x="165.5" y="220.9" transform="rotate(-90 165.5 220.9)">13</text>
<text x="169" y="220.9" transform="rotate(-90 169 220.9)">12</text>
<text x="172.5" y="220.9" transform="rotate(-90 172.5 220.9)">11</text>
<text x="176" y="220.9" transform="rotate(-90 176 220.9)">10</text>
<text x="179.6" y="220.9" transform="rotate(-90 179.6 220.9)">9</text>
<text x="183.1" y="220.9" transform="rotate(-90 183.1 220.9)">8</text>
<text x="186.6" y="220.9" transform="rotate(-90 186.6 220.9)">7</text>
<text x="190.1" y="220.9" transform="rotate(-90 190.1 220.9)">6</text>
<text x="193.7" y="220.9" transform="rotate(-90 193.7 220.9)">5</text>
<text x="197.2" y="220.9" transform="rotate(-90 197.2 220.9)">4</text>
<text x="200.7" y="220.9" transform="rotate(-90 200.7 220.9)">3</text>
<text x="204.3" y="220.9" transform="rotate(-90 204.3 220.9)">2</text>
<text x="207.8" y="220.9" transform="rotate(-90 207.8 220.9)">1</text>
<text x="161.9" y="237.7" transform="rotate(-90 161.9 237.7)">1</text>
<text x="165.5" y="237.7" transform="rotate(-90 165.5 237.7)">2</text>
<text x="169" y="237.7" transform="rotate(-90 169 237.7)">3</text>
<text x="172.5" y="237.7" transform="rotate(-90 172.5 237.7)">4</text>
<text x="176" y="237.7" transform="rotate(-90 176 237.7)">5</text>
<text x="179.6" y="237.7" transform="rotate(-90 179.6 237.7)">6</text>
<text x="183.1" y="237.7" transform="rotate(-90 183.1 237.7)">7</text>
<text x="186.6" y="237.7" transform="rotate(-90 186.6 237.7)">8</text>
<text x="190.1" y="237.7" transform="rotate(-90 190.1 237.7)">9</text>
<text x="193.7" y="239.7" transform="rotate(-90 193.7 239.7)">10</text>
<text x="197.2" y="239.7" transform="rotate(-90 197.2 239.7)">11</text>
<text x="200.7" y="239.7" transform="rotate(-90 200.7 239.7)">12</text>
<text x="204.3" y="239.7" transform="rotate(-90 204.3 239.7)">13</text>
<text x="207.8" y="239.7" transform="rotate(-90 207.8 239.7)">14</text>
</g>
</svg>
